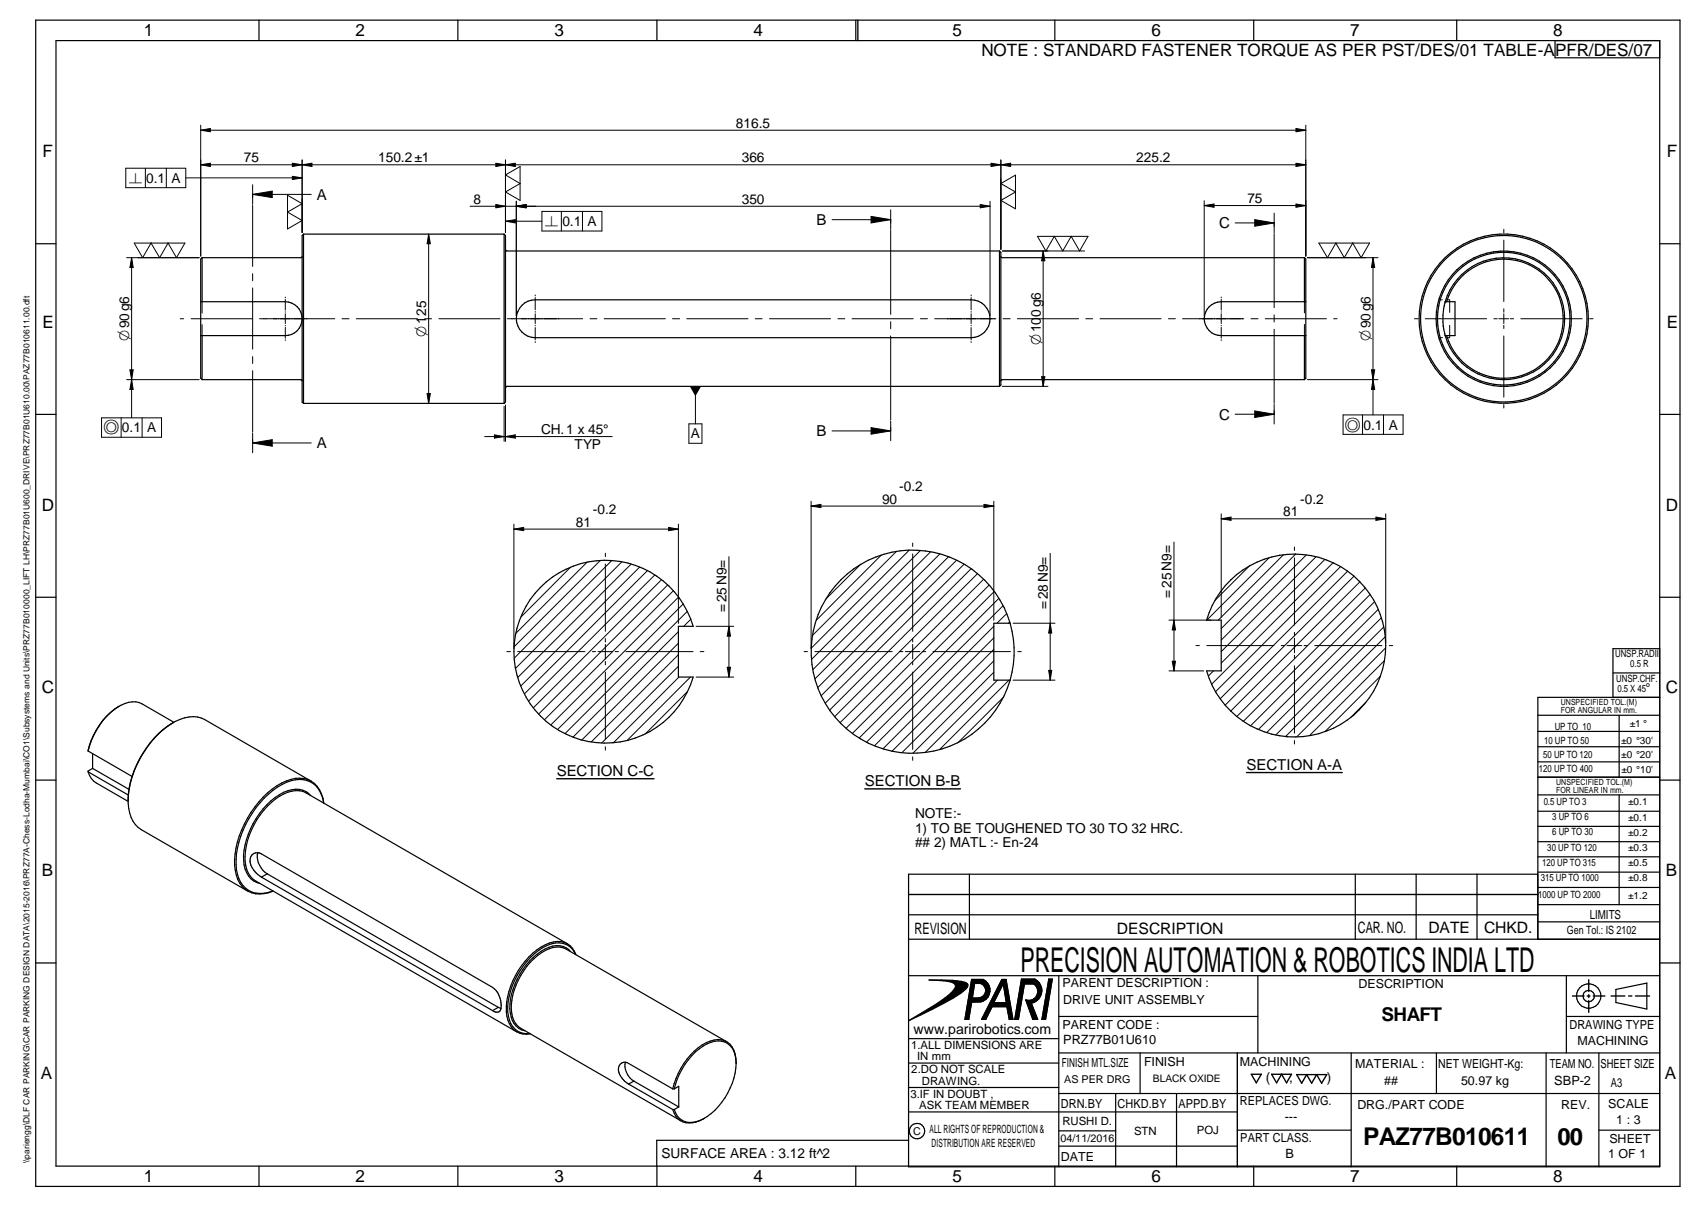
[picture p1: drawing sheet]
<svg xmlns="http://www.w3.org/2000/svg" width="420mm" height="297mm" viewBox="0 0 420 297" stroke-linecap="round" stroke-linejoin="round" font-family="sans-serif">
<g fill="none" stroke="#000" stroke-width=".3">
<path d="M8.8 5h405v287h-405zM63.8 5v5M112.8 5v5M161.8 5v5M210.8 5v5M259.8 5v5M308.8 5v5M358.8 5v5M383 10v4.2h25.8M8.8 60h5M74.7 57.6l-.3 .4v40.9l.3 .4M74.7 57.6v41.7"/>
<path d="M74.7 57.6h49.5M124.2 57.6v41.7M124.2 57.6l.3 .4v40.9l-.3 .4M408.8 60h5M49.4 74.3h20.9a4.2 4.2 0 0 1 4.1 4.1 4.2 4.2 0 0 1-4.1 4.2h-20.9M49.8 63.4l-.4 .4v29.3l.4 .3M49.8 63.4v10.9M74.4 63.1l-.3 .3h-24.3M124.5 61.4l.3 .4h121.4M128.6 75.1a4.4 4.4 0 0 1 3.2-1.3h107.4a4.7 4.7 0 0 1 4.6 4.6 4.7 4.7 0 0 1-4.6 4.7h-107.4a4.7 4.7 0 0 1-4.3-2.9 4.7 4.7 0 0 1 1.1-5.1zM246.2 61.8v33.3M246.2 61.8l.3 .3v32.7l-.3 .3"/>
<path d="M246.5 63.1l.3 .3h74.5M321.3 63.4l.3 .4v29.3l-.3 .3M321.3 63.4v10.9M321.6 74.3h-20.8a4.2 4.2 0 0 0-4.2 4.1 4.2 4.2 0 0 0 4.2 4.2h20.8M355.9 74.3h2.4v8.3h-2.4M355.9 74.3a15.5 15.5 0 0 0 0 8.3M355.9 74.3a15 15 0 0 1 23.1-8.1 15 15 0 0 1 0 24.5 15 15 0 0 1-23.1-8.1M356.3 74.3a14.7 14.7 0 0 1 22.5-7.8 14.7 14.7 0 0 1 0 23.9 14.7 14.7 0 0 1-22.5-7.8M49.8 82.6v10.8M49.8 93.4h24.3l.3 .4M74.7 99.3h49.5M246.2 95.1h-121.4l-.3 .3"/>
<path d="M321.3 82.6v10.8M321.3 93.4h-74.5l-.3 .4M8.8 102h5M408.8 102h5M8.8 147h5M133.1 144.6a22.5 22.5 0 0 1 37.6 9.5h-3.6v12.5h3.6a22.5 22.5 0 0 1-33 13.2 22.5 22.5 0 0 1-4.6-35.2zM248.8 153.4h-4v14h4M248.8 153.4a25.2 25.2 0 0 1 0 14M248.8 153.4a25 25 0 0 0-38.5-13.4 25 25 0 0 0 0 40.8 25 25 0 0 0 38.5-13.4M303.1 142.7a22.5 22.5 0 0 1 34.2 3.4 22.5 22.5 0 0 1-8.9 33.1 22.5 22.5 0 0 1-31.2-14.1h3.6v-12.5h-3.6a22.4 22.4 0 0 1 5.9-9.9zM408.8 147h5M408.8 159.6h-11.6v12"/>
<path d="M29.4 173.8a17.3 17.3 0 0 0-7.7 11M42.6 177.9a24 24 0 0 0-11 18.9M42.8 177.8l-7.8-4.6a5.9 5.9 0 0 0-6.2 .9 18.5 18.5 0 0 0-7.1 10.7M378.7 176h30.1M397.2 165.6h11.6M398.8 176v15.3M408.8 171.6h-30.1v59.5M8.8 192h5M21.7 184.8l10.8 6.3M21.7 189.9l9.9 5.8M21.7 189.9a4.5 4.5 0 0 0 2 2.8l7.9 4.5M22.8 185.5v3.6"/>
<path d="M22.8 189.1l-1.1 .6v.2M22.8 189.1l9 5.2M76.5 195.7a4.9 4.9 0 0 0-5.6-1.1 18.6 18.6 0 0 0-10.5 13.3 8.8 8.8 0 0 0 1.4 8.3l.6 .6 1.6 .6M76.6 192.2a7 7 0 0 1 3.1 5.5M76.6 192.2a7.4 7.4 0 0 0-7.2 .5 24.1 24.1 0 0 0-11.6 20.2 7.4 7.4 0 0 0 3.3 6.4 7.1 7.1 0 0 0 6.2 0 6.2 6.2 0 0 1-8-2.1 14 14 0 0 1 0-11.4 22.9 22.9 0 0 1 11.3-13.3 6.1 6.1 0 0 1 8 2l.9 2 .2 1.1M76.6 192.2l-26.2-15.1a8.3 8.3 0 0 0-8.4 1.1 24.4 24.4 0 0 0-10.4 19.5 7.7 7.7 0 0 0 3.2 6.5l26.2 15.1M378.7 180h30.1M378.7 183.8h30.1M378.7 187.5h30.1M378.7 191.3h30.1M378.7 195.6h30.1M378.7 199.6h30.1"/>
<path d="M398.8 195.6v27M408.8 192h5M63.5 209.8a4.9 4.9 0 0 0 2.3 5.3M64.4 215.9a4.9 4.9 0 0 1-2.8-4.7 1.78 1.78 0 0 1 2.8-1.1l56.9 32.9a5.3 5.3 0 0 1 1.8 5.8l-.2 .2-.7 .1-.9-.4M64.4 215.9l56.9 32.8M65.8 215.1l-1.4 .8M65.8 215.1l56.9 32.8M238.7 215.1v16M333.8 215.1v16M348.8 215.1v16M363.8 215.1v16M378.7 215.1h-154.9v72h185v-277.1h-395v277h395"/>
<path d="M378.7 203.4h30.1M378.7 207.1h30.1M378.7 210.9h30.1M378.7 214.6h30.1M378.7 218.4h30.1M8.8 237h5M139.8 232.3l-64.4-37.1a7.1 7.1 0 0 0-7.5 1.4 19.5 19.5 0 0 0-7.5 15.3 5.9 5.9 0 0 0 2.5 4.9l64.4 37.2M139.8 232.3a5 5 0 0 1 2 2.6M139.8 232.3a7 7 0 0 0-7.5 1.4 19.5 19.5 0 0 0-7.6 15.3 5.1 5.1 0 0 0 5 5.5l.9-.1M140.5 234.1a4.8 4.8 0 0 0-6.3-.5 17.8 17.8 0 0 0-8.7 14.6 5.5 5.5 0 0 0 3 5.2l.8 .3M141.7 234.9a4.8 4.8 0 0 0-6.9-2.2 18.8 18.8 0 0 0-9.8 16.3 5.1 5.1 0 0 0 4.4 5.4l1.1-.1M223.8 220.1h154.9"/>
<path d="M223.8 225.1h154.9M223.8 231.1h185M378.7 222.6h30.1M378.7 226.9h30.1M408.8 237h5M122.7 247.9l.7 .3M122.7 247.9l-1.4 .8M179 256.4l-39.5-22.8a5.1 5.1 0 0 0-5.1 .3 17.3 17.3 0 0 0-8.5 14.6 5.3 5.3 0 0 0 2.4 4.6l39.4 22.7M181 259.6a4.2 4.2 0 0 0-5.9-3.1 15.7 15.7 0 0 0-8.7 10.2l-.3 1.3M223.8 255.6h37M223.8 240.1h185M228.8 241.2a31.2 31.2 0 0 1 8.8 .5l.7 .5a1.05 1.05 0 0 1-.5 1.3l-3.1 2.2-5 2.6-5.9 2.9a59.9 59.9 0 0 0 10.3-6.8 2.55 2.55 0 0 0 1.2-2l-.4-.4-1-.4z"/>
<path d="M239.3 241h2.8a2.94 2.94 0 0 1 1.7 3 2.94 2.94 0 0 1-2.2 2.5l-2.3 .1-.7 4.3h-1zM240 242h1.5a1.85 1.85 0 0 1 1.2 2.1 1.85 1.85 0 0 1-1.7 1.5h-1.5zM246.7 241h1.1l1.7 9.9h-.9l-.6-3.2h-3.7l-1.5 3.2h-1zM247.1 242.1l.8 4.7h-3.2zM251.6 241h3.2a3.2 3.2 0 0 1 1.7 3.2 3.2 3.2 0 0 1-2.5 2.7l1.6 4h-1.2l-1.8-4.8a2.23 2.23 0 0 0 2.7-1.1 2.23 2.23 0 0 0-.7-2.9h-2.3l-1.5 8.8h-.9zM258.3 241h.9l-1.7 9.9h-.9zM260.8 240.1v47M260.8 250.1h49M260.8 259.1h148M280.8 259.1v10M304.7 259.1v28M309.8 240.1v19"/>
<path d="M332.8 259.1v28M353.8 259.1v10M380.8 259.1v28M385.8 250.1h23M385.8 240.1v19M393.8 259.1v28M398 243.5l7.6-1.6v6.4l-7.6-1.6zM154 261.4a4.5 4.5 0 0 0 2.1 4.7M154.8 266.8a4.4 4.4 0 0 1-2.5-4.1 1.57 1.57 0 0 1 2.5-1l10.9 6.3M154.8 266.8l10.9 6.2M156.1 266.1l-1.3 .7M156.1 266.1l11.1 6.3"/>
<path d="M165.7 273a4.3 4.3 0 0 0 5.8 3.1l2-.9M165.7 273h.4M165.7 268h.4M166.1 268l1.1-.7v5.1M167.2 272.4l-1.1 .6M181.2 260.4l.1 1.3M181.3 261.7a5.6 5.6 0 0 0-2.8-5.6 6.8 6.8 0 0 0-6.5 1.7 18.5 18.5 0 0 0-6.3 10.2M181.3 261.7a16.6 16.6 0 0 1-9.1 14.1 4.3 4.3 0 0 1-6.1-2.8M223.8 273.6h80.9M223.8 267.6h37M223.8 261.6h37M260.8 278.3h14"/>
<path d="M260.8 269.1h148M274.8 269.1v18M289.8 269.1v18M304.7 278.1h28.1M393.8 278.1h15M63.8 287v5M112.8 287v5M161.8 287v5M210.8 287v5M223.8 280.6h-62.1v6.3M259.8 287v5M260.8 282.1h43.9"/>
<path d="M308.8 287v5M358.8 287v5"/>
<circle cx="370.3" cy="78.4" r="16.7"/>
<circle cx="370.3" cy="78.4" r="16.3"/>
<circle cx="370.3" cy="78.4" r="20.5"/>
<circle cx="370.3" cy="78.4" r="20.8"/>
<circle cx="391.3" cy="245.1" r="1.39"/>
<circle cx="391.3" cy="245.1" r="3"/>
<circle cx="225.8" cy="278.3" r="1.9"/>
</g>
<g fill="none" stroke="#000" stroke-width=".34">
<path d="M211.3 5v5M137.1 191.6h24M213 194.1h23.5M307 190.1h23.6M387.3 245.1h2.8M390.9 245.1h.7M391.3 241.1v2.9M391.3 244.8v.7M391.3 246.3v2.8M392.4 245.1h2.9M396.8 245.1h3.4M401.1 245.1h.8"/>
<path d="M402.8 245.1h3.5M308.2 264.4h2.4l-1.2 2.1zM313.2 264.4h4.9l-1.2 2.1-1.3-2.1-1.2 2.1zM319.4 264.5h7.4l-1.3 2.1-1.2-2.1-1.3 2.1-1.2-2.1-1.2 2.1z"/>
</g>
<g fill="#000">
<path d="M49.4 32l2.4-.4v.8zM319.2 31.6l2.4 .4-2.4 .4zM49.4 40.6l2.4-.4v.8zM62.2 47.8l4.8-.8v1.6zM72 40.2l2.4 .4-2.4 .4zM72 43.4l2.4 .4-2.4 .4zM74.4 40.6l2.4-.4v.8zM105.6 57.6l.4 2.4h-.8zM122.1 40.2l2.4 .4-2.4 .4zM122.1 50.3l2.4 .5-2.4 .3zM124.5 54.4l2.4-.3v.8zM124.5 40.6l2.4-.4v.8z"/>
<path d="M127.2 50.8l2.4-.5v.8zM214.5 53.3l4.9 .8-4.9 .8zM241.4 50.3l2.4 .5-2.4 .3zM244.1 40.2l2.4 .4-2.4 .4zM246.5 40.6l2.4-.4v.8zM296.6 50.6l2.4-.4v.8zM309 54.1l4.8 .8-4.8 .8zM319.2 40.2l2.4 .4-2.4 .4zM319.2 50.2l2.4 .4-2.4 .4zM32.4 63.4l.4 2.4h-.8zM256.9 61.8l.4 2.4h-.8zM338.1 63.4l.5 2.4h-.8z"/>
<path d="M32 91h.8l-.4 2.4zM32.4 93.4l.4 2.4h-.8zM105.2 96.9h.8l-.4 2.4zM169.9 95.1h2.8l-1.4 2.4zM256.5 92.7h.8l-.4 2.4zM338.1 93.4l.5 2.4h-.8zM337.8 91h.8l-.5 2.4zM62.2 109l4.8-.8v1.6zM121.8 107l2.4 .4-2.4 .4zM124.5 107.4l2.4-.4v.8zM214.5 105.2l4.9 .8-4.9 .8zM309 101.1l4.8 .8-4.8 .8z"/>
<path d="M126.6 130.2l2.4-.4v.8zM164.7 129.8l2.4 .4-2.4 .4zM199.8 124.5l2.4-.4v.8zM242.3 124.1l2.5 .4-2.5 .4zM300.8 127.7l2.4-.4v.8zM338.9 127.3l2.4 .4-2.4 .4zM179.5 154.1l.4 2.4h-.8zM258.6 153.4l.4 2.4h-.7zM289.1 152.6l.4 2.4h-.8zM179.1 164.2h.8l-.4 2.4zM258.3 165h.7l-.4 2.4zM288.7 162.7h.8l-.4 2.4z"/>
<path d="M228.8 241.2l5.8 .1 2.2 .2a1.37 1.37 0 0 1 1.6 1.1l-1.1 1.3-2.6 1.8-5 2.6-5.9 2.9a52.9 52.9 0 0 0 10.8-7.3l.4-.5a.95 .95 0 0 0 .3-1 .95 .95 0 0 0-.9-.6l-2-.4z" fill-rule="evenodd"/>
<path d="M239.3 241l-1.7 9.9h1l.7-4.3a3.9 3.9 0 0 0 3.8-.9 2.96 2.96 0 0 0-1-4.7zM240 242h1.5a1.85 1.85 0 0 1 1.2 2.1 1.85 1.85 0 0 1-1.7 1.5h-1.5z" fill-rule="evenodd"/>
<path d="M246.7 241l-4.9 9.9h1l1.5-3.2h3.7l.6 3.2h.9l-1.7-9.9zM247.1 242.1l.8 4.7h-3.2z" fill-rule="evenodd"/>
<path d="M251.6 241h3.2a3.2 3.2 0 0 1 1.7 3.2 3.2 3.2 0 0 1-2.5 2.7l1.6 4h-1.2l-1.8-4.8a2.23 2.23 0 0 0 2.7-1.1 2.23 2.23 0 0 0-.7-2.9h-2.3l-1.5 8.8h-.9z" fill-rule="evenodd"/>
<path d="M258.3 241h.9l-1.7 9.9h-.9z" fill-rule="evenodd"/>
</g>
<g fill="none" stroke="#000" stroke-width=".25">
<path d="M49.4 30.8v32.2M49.4 32l2.4-.4v.8zM49.4 32h272.2M74.4 39.4v17.8M124.5 39.4v17.8M246.5 39.4v22M319.2 31.6l2.4 .4-2.4 .4zM321.6 30.8v32.2M31 41.4h14.8v4.8h-14.8zM33.1 59.8h12.4l-2 3.6-2.1-3.6-2.1 3.6-2.1-3.6-2.1 3.6zM35.8 41.4v4.8M41 41.4v4.8"/>
<path d="M45.8 43.8h28.6M49.4 40.6l2.4-.4v.8zM49.4 40.6h272.2M62.2 45.5v4.7M62.2 50.5v15.1M62.2 47.8h14.5M62.2 47.8l4.8-.8v1.6zM70.8 48l3.6 2.1-3.6 2.1 3.6 2.1-3.6 2zM72 40.2l2.4 .4-2.4 .4zM72 43.4l2.4 .4-2.4 .4zM74.4 40.6l2.4-.4v.8zM105.6 57.6l.4 2.4h-.8z"/>
<path d="M105.6 57.6v41.7M115.8 50.8h128M122.1 40.2l2.4 .4-2.4 .4zM122.1 50.3l2.4 .5-2.4 .3zM124.5 40.6l2.4-.4v.8zM124.5 54.4l2.4-.3v.8zM124.5 43.1l3.6-2.1v8.3l-3.6-2.1 3.6-2zM124.5 54.4h9M127.2 49.5v28.2M127.2 50.8l2.4-.5v.8zM133.5 52h14.7v4.9h-14.7zM138.2 52v4.9"/>
<path d="M143.5 52v4.9M204.9 54.1h14.5M214.5 53.3l4.9 .8-4.9 .8zM219.4 51.6v4.9M219.4 56.7v20.7M241.4 50.3l2.4 .5-2.4 .3zM243.8 49.5v28.2M244.1 40.2l2.4 .4-2.4 .4zM246.5 40.6l2.4-.4v.8zM246.5 45.2l3.6-2.1v8.3l-3.6-2.1 3.6-2.1zM255.5 58.2h12.5l-2.1 3.6-2.1-3.6-2.1 3.6-2-3.6-2.1 3.6zM296.6 49.4v28.3"/>
<path d="M296.6 50.6l2.4-.4v.8zM296.6 50.6h25M304.2 54.9h9.6M309 54.1l4.8 .8-4.8 .8zM313.8 52.5v4.8M313.8 57.5v18.2M319.2 40.2l2.4 .4-2.4 .4zM319.2 50.2l2.4 .4-2.4 .4zM324.8 59.8h12.5l-2.1 3.6-2-3.6-2.1 3.6-2.1-3.6-2.1 3.6zM370.4 56.4v.9M370.4 59.1v15.1M31.2 63.4h17.9"/>
<path d="M32.4 63.4l.4 2.4h-.8zM32.4 63.4v39.4M44.4 78.4h.8M47.1 78.4h15M49.8 74.3v2.7M49.8 79.9v2.7M62.2 67.4v1.7M62.2 70.9v15M63.9 78.4h18.6M70.3 73.1v.2M70.3 73.7v2.6M70.3 76.7v.1"/>
<path d="M70.3 77.2v2.4M84.2 78.4h1.8M87.7 78.4h15.1M104.6 78.4h1.7M108.1 78.4h15M125 78.4h18.5M131.8 72.6v.2M131.8 73.2v3M131.8 76.7v.1M131.8 77.2v2.4M145.3 78.4h1.7M148.8 78.4h15.1"/>
<path d="M165.6 78.4h1.8M169.2 78.4h15M186 78.4h1.7M189.5 78.4h15M206.4 78.4h1.7M209.8 78.4h15.1M219.4 79.2v1.7M226.7 78.4h1.7M230.2 78.4h15.1M239.2 72.6v.2M239.2 73.2v3M239.2 76.7v.1"/>
<path d="M239.2 77.2v2.4M246.9 61.8h20.2M247 78.4h1.8M250.6 78.4h15M256.9 61.8l.4 2.4h-.8zM256.9 61.8v33.3M267.4 78.4h1.7M270.9 78.4h15.1M287.8 78.4h1.7M291.2 78.4h15.1M300.8 73.1v.2M300.8 73.7v2.6"/>
<path d="M300.8 76.7v.1M300.8 77.2v2.4M308.1 78.4h1.7M311.6 78.4h15.1M313.8 77.5v1.7M321.3 74.3v2.7M321.3 79.8v2.8M322 63.4h17.4M328.5 78.4h.8M338.1 63.4l.5 2.4h-.8zM338.1 63.4v38.7M348.3 78.4h.9"/>
<path d="M351 78.4h15.1M354.4 73.8h.9M355.8 75.1l-.1 .3M355.9 74.3l-.1 .3M356.2 73.8h.8v3.1M367.9 78.4h.9M369.1 78.4h2.4M370.4 76v.8M370.4 77.2v2.4M371.9 78.4h.9M374.6 78.4h15.1M391.5 78.4h.8"/>
<path d="M31.2 93.4h17.9M32 91h.8l-.4 2.4zM32.4 93.4l.4 2.4h-.8zM62.2 87.8v1.7M62.2 91.2v15.1M70.3 80.1v.1M70.3 80.6v2.6M70.3 83.6v.2M105.2 96.9h.8l-.4 2.4zM124.2 100v8.6M124.5 99.7v8.9M131.8 80.1v.1"/>
<path d="M131.8 80.6v3.1M131.8 84.1v.2M171.3 95.1v9.2M219.4 82.7v20.7M239.2 80.1v.1M239.2 80.6v3.1M239.2 84.1v.2M246.9 95.1h11.2M256.5 92.7h.8l-.4 2.4zM300.8 80.1v.1M300.8 80.6v2.6M300.8 83.6v.2"/>
<path d="M313.8 81v18.3M313.8 99.5v4.9M322 93.4h17.4M337.8 91h.8l-.5 2.4zM338.1 93.4l.5 2.4h-.8zM354.4 83.1h.9M355.4 80.1h.1M355.8 82v.2M355.9 82.4v.2M357 80.1v3h-.8M370.4 80.1v.8M370.4 82.7v15"/>
<path d="M370.4 99.6v.8M25 102.8h14.8v4.8h-14.8zM29.8 102.8v4.8M35 102.8v4.8M62.2 106.6v4.8M62.2 109l4.8-.8v1.6zM62.2 109h14.5M119.4 107.4h31.4M121.8 107l2.4 .4-2.4 .4zM124.5 107.4l2.4-.4v.8zM169.7 104.3h3.2v4.8h-3.2zM204.9 106h14.5"/>
<path d="M214.5 105.2l4.9 .8-4.9 .8zM219.4 103.6v4.9M304.2 101.9h9.6M309 101.1l4.8 .8-4.8 .8zM330.8 102.1h14.8v4.8h-14.8zM335.6 102.1v4.8M340.7 102.1v4.8M126.6 129v30.6M126.6 130.2l2.4-.4v.8zM126.6 130.2h40.5M140.5 139.6l-12.2 12.2M144.6 138.3l-17.6 17.6"/>
<path d="M147.9 137.9l-21.2 21.2M149.1 136.1v.9M149.1 138.8v16.6M150.7 138l-24 24M153.2 138.3l-26.2 26.2M155.4 138.8l-27.9 28M157.6 139.5l-29.3 29.3M164.7 129.8l2.4 .4-2.4 .4zM167.1 129v24.4M179.5 137v29.6M199.8 123.4v36.2M199.8 124.5l2.4-.4v.8z"/>
<path d="M199.8 124.5h45M211.8 139l-8.4 8.4M217 136.6l-16 16.1M220.8 135.7l-20.7 20.7M223.9 135.4l-24.1 24.1M224.8 133.6v.9M224.8 136.3v19.1M226.7 135.5l-26.9 26.8M229.2 135.8l-29 29M231.5 136.3l-30.8 30.8M233.6 137l-32.2 32.2M235.6 137.9l-33.3 33.3"/>
<path d="M237.4 138.9l-34.2 34.2M239.2 140l-34.9 34.8M242.3 124.1l2.5 .4-2.5 .4zM244.8 123.4v29.3M258.6 136.2v31.2M289.1 133.4v31.7M300.8 126.4v25.5M300.8 127.7l2.4-.4v.8zM300.8 127.7h40.5M307.7 139.3l-8.5 8.5M312.6 137.2l-15.4 15.4M316.1 136.5l-16.1 16.1"/>
<path d="M318.8 134.6v.9M318.8 137.3v16.5M319.1 136.4l-18.3 18.3M321.7 136.6l-20.9 20.9M324.1 137l-23.3 23.4M326.3 137.7l-25.5 25.5M328.3 138.5l-29.9 29.9M330.1 139.4l-30.7 30.8M338.9 127.3l2.4 .4-2.4 .4zM341.3 126.4v31.8M149.1 157.1v.9M149.1 158.6v3.6"/>
<path d="M159.5 140.4l-30.4 30.4M161.3 141.5l-31.1 31.1M162.9 142.7l-31.6 31.5M164.5 143.9l-31.8 31.8M165.9 145.4l-31.8 31.7M167.1 155.4l-26 26M167.1 158.3l-23.8 23.8M167.1 146.9l-31.4 31.5M168.3 148.6l-31 30.9M169.3 150.5l-30.2 30.1M170.1 152.4l-1.7 1.7M171.4 154.1h9.3"/>
<path d="M179.5 154.1l.4 2.4h-.8zM224.8 157.1v.9M224.8 158.6v3.6M240.7 141.2l-35.1 35.2M242.3 142.5l-35.4 35.3M243.6 144l-35.2 35.2M244.8 154.1l-29.4 29.4M244.8 157l-27.3 27.3M244.8 159.8l-25.1 25.1M244.9 145.5l-35 35M246 147.2l-34.4 34.4M247 149.1l-33.6 33.5"/>
<path d="M247.9 151l-2.4 2.4M248.7 153.1l-.3 .3M249.5 153.4h10.3M258.6 153.4l.4 2.4h-.7zM287.9 152.6h10.4M289.1 152.6l.4 2.4h-.8zM294.5 158.9h.9M297.2 158.9h16.6M315.5 158.9h.9M317 158.9h3.6M318.8 155.6v.9M318.8 157.1v3.6"/>
<path d="M321.2 158.9h.8M323.8 158.9h16.5M331.9 140.6l-31.4 31.4M333.4 141.8l-31.7 31.7M334.9 143.2l-31.8 31.8M336.2 144.7l-31.6 31.6M337.4 146.3l-31.2 31.2M338.5 148.1l-30.5 30.5M339.4 150l-29.5 29.5M340.2 152l-28.3 28.3M340.8 154.3l-26.6 26.6M341.2 156.7l-24.6 24.5"/>
<path d="M341.2 159.5l-21.8 21.8M342.2 158.9h.8M124.8 160.4h.9M127.5 160.4h16.5M145.9 160.4h.8M147.3 160.4h3.6M149.1 162.8v.8M149.1 165.4v16.5M151.5 160.4h.8M154.1 160.4h16.6M167.1 161.1l-21.5 21.5M167.1 164l-18.9 18.8"/>
<path d="M167.2 166.6l-16.1 16.2M169.3 170.2l-10.4 10.4M170 166.6l-15.5 15.6M171.4 166.6h9.3M172.5 160.4h.8M179.1 164.2h.8l-.4 2.4zM198 160.4h.9M200.7 160.4h19M221.5 160.4h.9M223 160.4h3.6M224.8 162.8v.8M224.8 165.4v19"/>
<path d="M227.1 160.4h.9M229.8 160.4h19.1M244.8 162.6l-22.6 22.6M244.8 165.4l-20 20M245.6 167.4l-17.7 17.8M247.1 171.6l-11.1 11.1M248.5 167.4l-17.1 17M249.5 167.4h10.3M250.6 160.4h.9M258.3 165h.7l-.4 2.4zM287.9 165.1h8.5M288.7 162.7h.8l-.4 2.4z"/>
<path d="M298.9 165.1l-1.3 1.3M318.8 161.2v.9M318.8 163.9v16.5M336.5 172.7l-3.9 3.9M340 166.4l-13.7 13.6M340.9 162.6l-18.4 18.4M149.1 183.8v.8M224.8 186.3v.8M318.8 182.2v.9"/>
</g>
<text font-size="8.4" x="251.3" y="239.1">PRECISION AUTOMATION &amp; ROBOTICS INDIA LTD</text>
<text font-size="6" x="335.7" y="281.7">PAZ77B010611</text>
<text font-size="5.9" x="383.6" y="281.7">00</text>
<text font-size="4.7" x="340.3" y="251.2">SHAFT</text>
<g font-size="4.2">
<text x="35.4" y="9">1</text>
<text x="87.6" y="9">2</text>
<text x="136.6" y="9">3</text>
<text x="185.6" y="9">4</text>
<text x="234.6" y="9">5</text>
<text x="283.6" y="9">6</text>
<text x="332.6" y="9">7</text>
<text x="382.6" y="9">8</text>
<text x="241.7" y="13.8">NOTE : STANDARD FASTENER TORQUE AS PER PST/DES/01 TABLE-A</text>
<text x="383" y="13.7">PFR/DES/07</text>
<text x="10.5" y="38.7">F</text>
<text x="410.5" y="38.7">F</text>
<text x="10.5" y="80.6">E</text>
<text x="410.5" y="80.6">E</text>
<text x="10.3" y="125.6">D</text>
<text x="410.2" y="125.6">D</text>
<text x="10.3" y="170.6">C</text>
<text x="410.2" y="170.6">C</text>
<text x="10.3" y="215.6">B</text>
<text x="410.2" y="215.6">B</text>
<text x="10" y="265.6">A</text>
<text x="410" y="265.6">A</text>
<text x="35.4" y="291">1</text>
<text x="87.6" y="291">2</text>
<text x="136.6" y="291">3</text>
<text x="185.6" y="291">4</text>
<text x="234.6" y="291">5</text>
<text x="283.6" y="291">6</text>
<text x="332.6" y="291">7</text>
<text x="382.6" y="291">8</text>
</g>
<g font-size="3.9">
<text x="225.2" y="229.7">REVISION</text>
<text x="275.1" y="229.7">DESCRIPTION</text>
<text x="334.4" y="229.6">CAR. NO.</text>
<text x="351.8" y="229.6">DATE</text>
<text x="365.5" y="229.6">CHKD.</text>
</g>
<g font-size="3.7">
<text x="31.7" y="45">n</text>
<text x="78.1" y="49.2">A</text>
<text x="134.2" y="55.6">n</text>
<text x="201.1" y="55.4">B</text>
<text x="300.3" y="56.2">C</text>
<text x="105" y="82.8" transform="rotate(-90 105 82.8)">O125</text>
<text x="31.8" y="84" transform="rotate(-90 31.8 84)">O90g6</text>
<text x="256.3" y="85" transform="rotate(-90 256.3 85)">O100g6</text>
<text x="337.6" y="84" transform="rotate(-90 337.6 84)">O90g6</text>
<text x="25.5" y="106.4">a</text>
<text x="201.1" y="107.4">B</text>
<text x="300.3" y="103.3">C</text>
<text x="331.2" y="105.7">a</text>
<text x="78.1" y="110.3">A</text>
<text x="137.1" y="191">SECTION C-C</text>
<text x="307" y="189.5">SECTION A-A</text>
<text x="213" y="193.5">SECTION B-B</text>
</g>
<text font-size="3.5" x="224.9" y="254.5">www.parirobotics.com</text>
<g font-size="3.4">
<text x="181.3" y="31.5">816.5</text>
<text x="60.1" y="40">75</text>
<text x="93.1" y="40">150.2±1</text>
<text x="182.7" y="40">366</text>
<text x="279.8" y="40">225.2</text>
<text x="36" y="45">0.1 A</text>
<text x="116.6" y="50.2">8</text>
<text x="182.7" y="50.2">350</text>
<text x="307.2" y="50">75</text>
<text x="138.5" y="55.6">0.1 A</text>
<text x="30" y="106.4">0.1 A</text>
<text x="133.3" y="106.8">CH.1 x 45°</text>
<text x="170.1" y="107.9">A</text>
<text x="335.8" y="105.7">0.1 A</text>
<text x="141.5" y="110.4">TYP</text>
<text x="217.2" y="124">90</text>
<text x="221.5" y="120.8">-0.2</text>
<text x="320.2" y="124">-0.2</text>
<text x="141.8" y="129.6">81</text>
<text x="146" y="126.5">-0.2</text>
<text x="316" y="127.1">81</text>
<text x="258.1" y="149.9" transform="rotate(-90 258.1 149.9)">=28N9=</text>
<text x="288.5" y="147.1" transform="rotate(-90 288.5 147.1)">=25N9=</text>
<text x="178.9" y="150.7" transform="rotate(-90 178.9 150.7)">=25N9=</text>
<text x="225.4" y="201.3">NOTE:-</text>
<text x="225.4" y="204.9">1) TO BE TOUGHENED TO 30 TO 32 HRC.</text>
<text x="225.4" y="208.5">## 2) MATL :- En-24</text>
<text x="162.9" y="284.9">SURFACE AREA : 3.12 ft^2</text>
</g>
<g font-size="3.3">
<text x="311.8" y="266.2">(</text>
<text x="317.5" y="266.2">,</text>
<text x="326.8" y="266.2">)</text>
</g>
<g font-size="3.1">
<text x="405.3" y="170.4">°</text>
<text x="391.5" y="226.1">LIMITS</text>
<text x="261.7" y="243">PARENT DESCRIPTION :</text>
<text x="334.6" y="243.1">DESCRIPTION</text>
<text x="261.9" y="247">DRIVE UNIT ASSEMBLY</text>
<text x="261.7" y="253.2">PARENT CODE :</text>
<text x="261.9" y="256.8">PRZ77B01U610</text>
<text x="386.5" y="253.2">DRAWING TYPE</text>
<text x="388.5" y="257.1">MACHINING</text>
<text x="261.5" y="262.5">FINISH MTL.SIZE</text>
<text x="281.8" y="262.4">FINISH</text>
<text x="305.4" y="262.4">MACHINING</text>
<text x="333.8" y="262.9">MATERIAL :</text>
<text x="354.2" y="262.9">NET WEIGHT-Kg:</text>
<text x="381.7" y="262.7">TEAM NO.</text>
<text x="394.2" y="262.7">SHEET SIZE</text>
<text x="340.9" y="267.1">##</text>
<text x="359.8" y="267">50.97 kg</text>
<text x="382.8" y="267.1">SBP-2</text>
<text x="396.7" y="267.5">A3</text>
<text x="261.3" y="272.8">DRN.BY</text>
<text x="275.2" y="272.7">CHKD.BY</text>
<text x="290.3" y="272.8">APPD.BY</text>
<text x="305.4" y="271.9">REPLACES DWG.</text>
<text x="316.4" y="275.9">---</text>
<text x="334.3" y="272.9">DRG./PART CODE</text>
<text x="384.5" y="272.8">REV.</text>
<text x="396.1" y="272.7">SCALE</text>
<text x="305.5" y="281">PART CLASS.</text>
<text x="396.4" y="281.2">SHEET</text>
<text x="398.1" y="276.5">1 : 3</text>
<text x="261.3" y="285.8">DATE</text>
<text x="316.6" y="284.9">B</text>
<text x="396.1" y="284.9">1 OF 1</text>
</g>
<g font-size="2.8">
<text x="385.9" y="229.9">Gen Tol.: IS 2102</text>
<text x="224.4" y="258.1">1.ALL DIMENSIONS ARE</text>
<text x="225.9" y="260.9">IN mm</text>
<text x="224.4" y="264.2">2.DO NOT SCALE</text>
<text x="227.1" y="267">DRAWING.</text>
<text x="224.2" y="270.2">3.IF IN DOUBT ,</text>
<text x="226.4" y="273">ASK TEAM MEMBER</text>
<text x="228.9" y="278.8">ALL RIGHTS OF REPRODUCTION &amp;</text>
<text x="261.7" y="276.8">RUSHI D.</text>
<text x="279.3" y="279.2">STN</text>
<text x="294.8" y="279.1">POJ</text>
<text x="229.4" y="282.3">DISTRIBUTION ARE RESERVED</text>
</g>
<g font-size="2.7">
<text x="262.1" y="266.5">AS PER DRG</text>
<text x="224.9" y="279.4">C</text>
<text x="261.1" y="281">04/11/2016</text>
</g>
<g font-size="2.5">
<text x="397.8" y="161.8">UNSP.RADII</text>
<text x="398.1" y="167.7">UNSP.CHF.</text>
<text x="401.5" y="164.3">0.5 R</text>
<text x="398.3" y="170.3">0.5 X 45</text>
<text x="382.9" y="179.7">UP TO 10</text>
<text x="401.4" y="178.9">±1 °</text>
<text x="380.3" y="183.1">10 UP TO 50</text>
<text x="399.3" y="183.1">±0 °30'</text>
<text x="379" y="190">120 UP TO 400</text>
<text x="380.1" y="186.6">50 UP TO 120</text>
<text x="399.3" y="186.4">±0 °20'</text>
<text x="399.3" y="190.3">±0 °10'</text>
<text x="380.2" y="198.1">0.5 UP TO 3</text>
<text x="382.3" y="201.8">3 UP TO 6</text>
<text x="401" y="198.2">±0.1</text>
<text x="401" y="201.9">±0.1</text>
<text x="381.1" y="209.3">30 UP TO 120</text>
<text x="382.3" y="205.6">6 UP TO 30</text>
<text x="401" y="205.7">±0.2</text>
<text x="401" y="209.4">±0.3</text>
<text x="379.8" y="213.1">120 UP TO 315</text>
<text x="401" y="213.1">±0.5</text>
<text x="378.8" y="221.1">1000 UP TO 2000</text>
<text x="379.5" y="216.8">315 UP TO 1000</text>
<text x="401" y="216.9">±0.8</text>
<text x="401" y="221.1">±1.2</text>
<text x="283.9" y="266.2">BLACK OXIDE</text>
</g>
<g font-size="2.1">
<text x="384.4" y="173.5">UNSPECIFIED TOL.(M)</text>
<text x="384.4" y="175.6">FOR ANGULAR IN mm.</text>
<text x="383.2" y="193.2">UNSPECIFIED TOL.(M)</text>
<text x="383.2" y="195.2">FOR LINEAR IN mm.</text>
<text x="7.2" y="286.3" transform="rotate(-90 7.2 286.3)">\\pariengg\DLF CAR PARKING\CAR PARKING DESIGN DATA\2015-2016\PRZ77A-Chess-Lodha-Mumbai\CO1\Subsystems and Units\PRZ77B010000_LIFT LH\PRZ77B01U600_DRIVE\PRZ77B01U610.00\PAZ77B010611.00.dft</text>
</g>
</svg>
